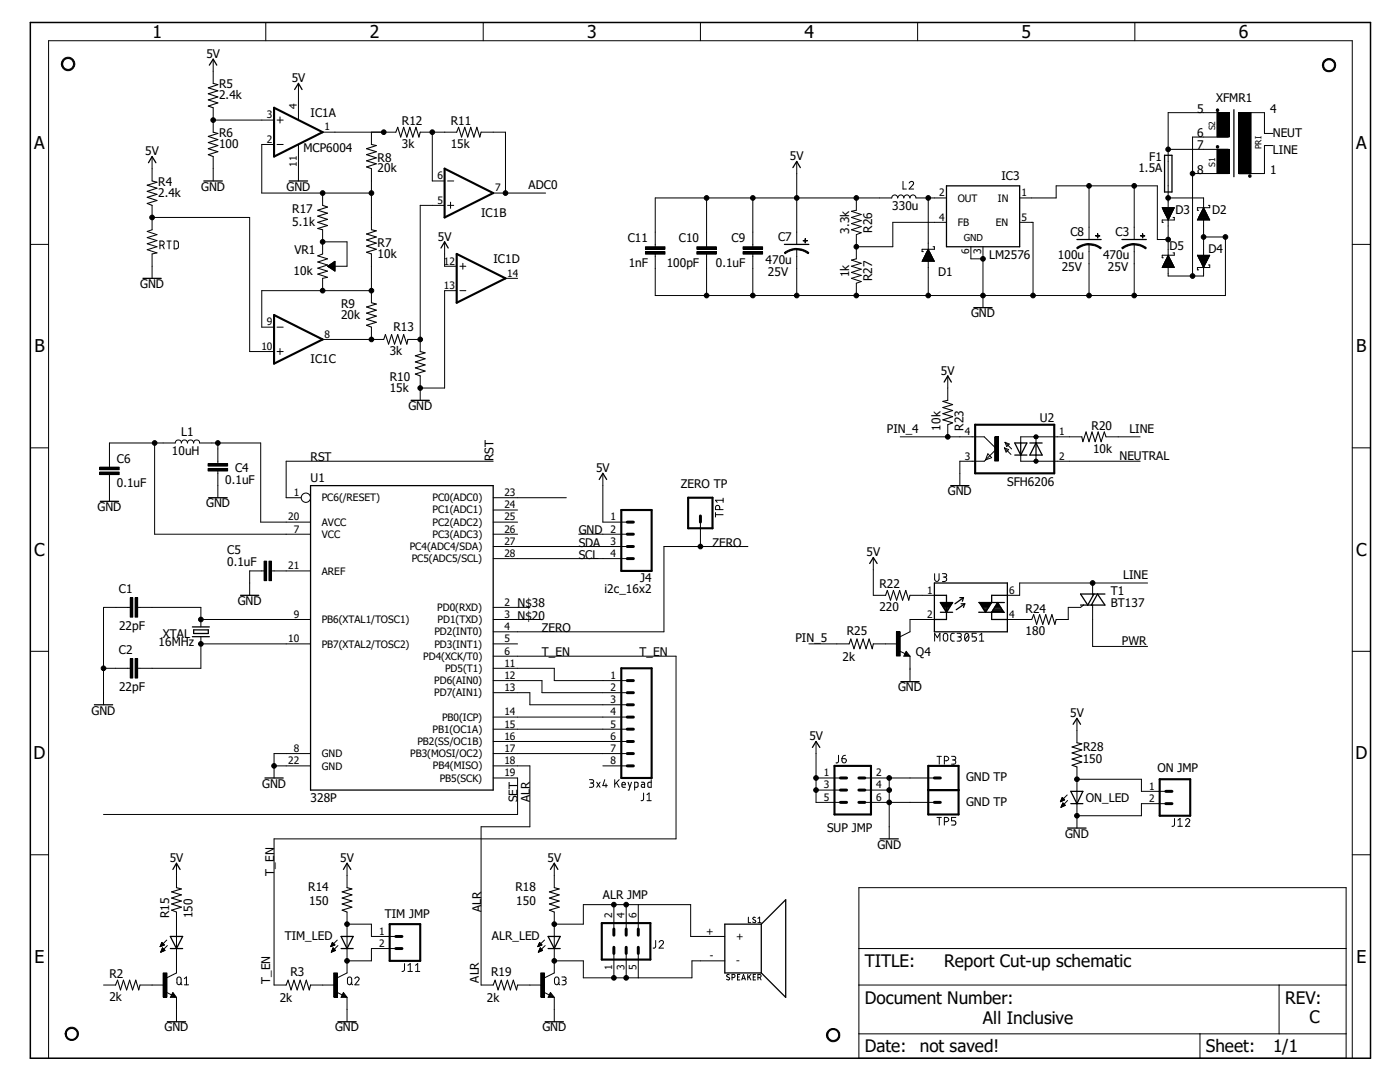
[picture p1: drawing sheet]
<svg xmlns="http://www.w3.org/2000/svg" width="279mm" height="216mm" viewBox="0 0 279 216" stroke-linecap="round" stroke-linejoin="round" font-family="sans-serif">
<path d="M5.5 4.2l268.4 207.5M273.9 4.2l-268.4 207.5" fill="none" stroke="#fff" stroke-width=".2"/>
<g fill="none" stroke="#000" stroke-width=".2">
<path d="M12.6 11.9a1.35 1.35 0 0 1 2.1 .2 1.35 1.35 0 0 1-.7 2 1.35 1.35 0 0 1-1.8-1.3h.3a1.08 1.08 0 0 1 1.4-1.1 1.08 1.08 0 0 1 .5 1.7 1.08 1.08 0 0 1-1.8-.3l-.1-.3h-.3zM42.5 11.8v4.8M53 4.5v3.6M59.6 16.6v7.4M96.4 4.5v3.6M139.8 4.5v3.6M183.1 4.5v3.6M226.5 4.5v3.6M264.2 12.1a1.33 1.33 0 0 1 2.1 .1 1.33 1.33 0 0 1-.7 2.1 1.33 1.33 0 0 1-1.7-1.3h.3a1.11 1.11 0 0 1 1.6-.9 1.11 1.11 0 0 1 .2 1.8 1.11 1.11 0 0 1-1.8-.5v-.4h-.3zM30.4 31.2v4.9M42.5 24h12.2M42.5 21.5v4.9"/>
<path d="M42.5 31.2v4.9M54.7 28.8h-2.5v9.7h21.9M55.3 24h1.2M55.3 28.8h1.2M55.9 23.3v1.3M59.6 28.8v7.3M64.4 26.4h14.6M64.4 38.5v2.5M74.1 26.4v2.4M74.1 33.7v12.1M83.9 26.4h7.2M86.3 26.4v9.7h2.4"/>
<path d="M89.3 36.1h1.3M96 26.4h4.9v12.1M98.4 38.5h10.5M141 39.5v9.7M150.2 39.5v9.7M159 32.2v16.6M170.9 39.5v2.5l-1 .2 2 .6-2 .6 2 .6-2 .6 2 .6-2 .6 2 .6-1 .4v4.8l-1 .3 2 .6-2 .6 2 .6-2 .7 2 .5-2 .6 2 .7-1 .3v2.5M180.2 36.2v1.5h.7M181.4 36.5a.43 .43 0 0 1 .6-.3 .43 .43 0 0 1 .2 .7l-.8 .8h.9M185.3 39.5v10.2M188.9 39.5h-6.1a.59 .59 0 0 0-.6-.6 .59 .59 0 0 0-.6 .6 .61 .61 0 0 0-.6-.6 .61 .61 0 0 0-.6 .6 .61 .61 0 0 0-.6-.6 .61 .61 0 0 0-.6 .6 .59 .59 0 0 0-.6-.6 .59 .59 0 0 0-.6 .6h-47.2v9.7M203.5 39.5h7.3v-2.4h20.2v10.7h2.1"/>
<path d="M217.3 37.1v10.7M226.4 37.1v10.7M233.1 39.5h7.1v1.9M233.1 29.8h12M238 34.6h7.1M242.8 29.1h.4v.4h-.4zM242.8 21.8h.4v.4h-.4zM242.9 22.5h2.4v4.8h-2.4zM242.9 29.8h2.4v4.8h-2.4zM245.1 22.5h-12v18.9M245.1 27.3h-7.1v27.8M247.2 22.5h2.5v12.2h-2.5z"/>
<path d="M247.5 22.5h4.8v4.1h1.7M249.3 34.9h.3v.4h-.3zM254 29h-1.7v5.6h-4.8M6.1 48.8h3.6M30.4 43.4h19.4v26.7h4.9M30.4 41v4.8l-1 .4 1.9 .6-1.9 .6 1.9 .6-1.9 .6 1.9 .6-1.9 .6 1.9 .7-.9 .2v4.8M31.9 48.9h.4a.42 .42 0 0 0 .5-.4 .42 .42 0 0 0-.5-.4h-.4v1.6M32.4 48.9l.4 .8M33.3 48.1h.9M33.7 48.1v1.6M34.8 48.1h.6a1.26 1.26 0 0 1 .2 1.3l-.4 .3h-.4zM64.4 48.3h4.9v4.8h-2.5"/>
<path d="M64.4 45.8v4.9l-1 .4 2 .5-2 .7 2 .6-2 .6 2 .6-2 .6 2 .6-1 .2v2.5M65.4 53.2h1.4M65.4 53.1h1.4M65.5 53.3h1.3M65.6 53h1.2M65.7 53.3h1.1M65.7 52.9h1.1M65.8 53.4h1M65.8 52.8h1M65.9 53.5h.9M66 52.7h.8M66 53.6h.8"/>
<path d="M66.1 52.7h.7M66.2 53.6h.6M66.2 52.6h.6M66.3 53.7h.5M66.3 52.5h.5M66.4 53.8h.4M66.5 52.4h.3M66.5 53.9h.3M66.5 52.3h.3M66.7 54h.1M66.7 52.2h.1M66.8 54.1h.1"/>
<path d="M66.8 52.2h.1M66.8 52.2l-1.4 .9 1.4 1M66.8 52.2v1.9M74.1 58h-21.9v7.3h2.5M74.1 50.7v9.7M88.7 41h-4.8v29.1M88.7 48.3v4.8h2.4M89.3 41h1.3M89.9 40.3v1.3M91.1 58h-2.4v19.4h-4.8M91.8 53.1h1.2M91.8 58h1.2"/>
<path d="M92.4 52.5v1.2M100.9 55.5h2.4M128.8 50.2h3.9v.5h-3.9zM128.8 49.2h3.9v.5h-3.9zM139.1 50.2h3.9v.5h-3.9zM139.1 49.2h3.9v.5h-3.9zM141 50.7v8.3M148.3 50.2h3.9v.5h-3.9zM148.3 49.2h3.9v.5h-3.9zM150.2 50.7v8.3M156.5 50.4a4 4 0 0 1 2.5-.8v.2a3.9 3.9 0 0 0-2.3 .8zM159 49.6a3.5 3.5 0 0 1 2.4 .8l-.1 .2a3.9 3.9 0 0 0-2.3-.8z"/>
<path d="M159 49.7v9.3M160.3 48l.8 .1zM160.7 47.6v.9zM184.1 52.1h2.3M184.1 52h2.3M184.1 51.9h2.3M184.2 51.9h2.1M184.2 51.8h2.1M184.3 51.7h1.9M184.3 51.6h1.9M184.4 51.5h1.7M184.4 51.4h1.7"/>
<path d="M184.5 51.3h1.5M184.5 51.2h1.5M184.6 51.1h1.3M184.6 51h1.3M184.7 50.9h1.1M184.7 50.8h1.1M184.8 50.7h.9M184.8 50.6h.9M184.8 50.5h.8M184.9 50.4h.7M184.9 50.3h.6M185 50.3h.5"/>
<path d="M185 50.2h.5M185 50.1h.4M185.1 50h.3M185.1 50h.2M185.2 49.9h.1M185.2 49.8h.1M185.3 49.7l1.2 2.5h-2.5zM185.3 52.2v6.8M186.2 49.2h.3v.5h-2.5v.5h.3M188.9 44.4h-10.7v4.8h-7.3M193.8 49.2v2.4h2.4M196.2 49.2v12.2"/>
<path d="M203.5 44.4h2.7v14.6M214.9 49.4a4 4 0 0 1 2.4-.8v.3a3.9 3.9 0 0 0-2.3 .8zM217.3 48.6a3.6 3.6 0 0 1 2.5 .8l-.2 .3a3.6 3.6 0 0 0-2.3-.8zM217.3 48.8v10.2M218.7 47l.8 .1zM219 46.7l.1 .8zM223.9 49.4a4 4 0 0 1 2.5-.8v.3a3.9 3.9 0 0 0-2.4 .8zM226.4 48.6a3.5 3.5 0 0 1 2.4 .8l-.2 .3a3.9 3.9 0 0 0-2.2-.8zM226.4 48.8v10.2M227.6 47l.9 .1zM228 46.7l.1 .8zM231.9 53.3h2.4"/>
<path d="M231.9 41.4h2.5l-1.3 2.5zM232 53.3h2.3M232 41.5h2.3M232 53.2h2.3M232 41.6h2.3M232.1 53.1h2.1M232.1 41.7h2.1M232.1 53h2.1M232.1 41.8h2.1M232.2 52.9h1.9M232.2 42h1.9M232.2 41.9h1.9"/>
<path d="M232.2 52.8h1.9M232.2 52.7h1.9M232.2 42.1h1.8M232.3 52.7h1.7M232.3 42.2h1.7M232.3 52.6h1.7M232.3 42.3h1.6M232.4 52.5h1.5M232.4 42.4h1.5M232.4 52.4h1.5M232.4 42.5h1.4M232.5 52.3h1.3"/>
<path d="M232.5 42.5h1.3M232.5 52.2h1.3M232.5 42.6h1.3M232.5 42.7h1.2M232.6 52.1h1.1M232.6 42.8h1.1M232.6 52h1.1M232.6 42.8h1M232.7 51.9h.9M232.7 42.9h.9M232.7 43h.9M232.7 51.8h.9"/>
<path d="M232.7 43.1h.9M232.8 51.7h.7M232.8 43.2h.7M232.8 51.6h.7M232.8 43.3h.7M232.9 51.5h.5M232.9 43.3h.5M232.9 51.4h.5M232.9 43.4h.5M233 51.4h.3M233 51.3h.3M233 43.5h.3"/>
<path d="M233 51.2h.3M233 43.6h.3M233 51.1h.2M233 43.7h.3M233.1 51h.1M233.1 43.8h.1M233.1 50.9l1.3 2.5h-2.5zM233.1 53.4v1.7h7.1v-1.7M233.1 43.9h.1M233.1 43.9v7M234.1 50.5h.3v.4h-2.5v.5h.3M234.1 43.4h.3v.5h-2.5v.5h.3"/>
<path d="M239 50.9h2.4l-1.2 2.5zM239 51h2.4M239 43.9h2.4M239.1 51.1h2.2M239.1 43.8h2.2M239.1 51.2h2.2M239.1 43.7h2.2M239.1 51.3h2.2M239.1 43.6h2.2M239.2 51.4h2M239.2 43.5h2M239.2 43.4h2"/>
<path d="M239.2 43.3h1.9M239.3 51.5h1.8M239.3 43.3h1.8M239.3 51.6h1.8M239.3 43.2h1.7M239.4 51.7h1.6M239.4 43.1h1.6M239.4 51.8h1.6M239.4 43h1.6M239.4 51.9h1.6M239.4 42.9h1.5M239.5 51.9h1.4"/>
<path d="M239.5 42.8h1.4M239.5 52h1.4M239.5 42.8h1.3M239.6 52.1h1.2M239.6 42.7h1.2M239.6 52.2h1.2M239.6 42.6h1.2M239.6 52.2h1.1M239.6 42.5h1.1M239.7 52.3h1M239.7 42.5h1M239.7 52.4h1"/>
<path d="M239.7 42.4h1M239.8 52.5h.8M239.8 42.3h.8M239.8 52.6h.8M239.8 42.2h.8M239.9 52.7h.6M239.9 42.1h.6M239.9 52.8h.6M239.9 42h.6M239.9 52.9h.5M240 53h.4M240 41.9h.4"/>
<path d="M240 53.1h.3M240 41.8h.4M240.1 53.2h.2M240.1 41.7h.2M240.1 53.3h.1M240.1 41.6h.2M240.2 53.3h.1M240.2 41.5h.1M240.2 43.9v7M240.2 41.4l1.2 2.5h-2.4zM240.2 47.3h4.6M241.2 41h.2v.4h-2.4v.6h.2"/>
<path d="M241.2 52.9h.2v.5h-2.4v.4h.2M244.6 47.3v11.7h-113.8v-8.3M269.9 48.8h3.6M55.3 70.1h1.2M55.3 65.3h1.2M55.9 69.6v1.1M64.4 67.7h12.2M74.1 65.3v2.4M81.4 67.7h2.5M83.9 75v4.9M189.1 75v4.9M6.1 89.4h3.6"/>
<path d="M19.9 94.2h3.9v.5h-3.9zM19.9 93.2h3.9v.5h-3.9zM21.8 93.3v-4.9h13.2a.61 .61 0 0 1 .6-.6 .61 .61 0 0 1 .6 .6 .61 .61 0 0 1 .6-.6 .61 .61 0 0 1 .6 .6 .61 .61 0 0 1 .6-.6 .61 .61 0 0 1 .7 .6 .59 .59 0 0 1 .5-.6 .59 .59 0 0 1 .6 .6h12.2v15.8h10M21.8 94.7v5.3M30.9 88.4v18.2h31.1M41.5 93.5h3.9v.5h-3.9zM41.5 92.5h3.9v.5h-3.9zM43.5 88.4v4.1M43.5 94v5.3M98.4 92h-41.3v7.3h3M98.4 99.3h14.6M120.3 94.4v9.8h4.9"/>
<path d="M144.3 99.8h-1.5l.3 .4M144.3 99.4v.8M179.7 87.2h16.7l2.5 2.4-2.5 2.4h-4.8v4.9M189.1 84.8v2.4M197.1 90.6l.8 .7-1.2 .5zM198.5 87.2h.8v4.8h-.8zM200.4 89.4l1.4 1.3M200.4 89.4l.9 .3-.5 .5zM200.6 88.3l.8 .3-.5 .5zM200.6 88.3l1.3 1.3M203.7 90.8v1.2h23.8M206.5 86.9l.3-.2 .3 .2 .1 .3-.1 .3-.3 .1-.3-.1-.2-.3 .5-.1-.5 .1z"/>
<path d="M206.5 91.7l.3-.1 .3 .1 .1 .3-.1 .3-.3 .2-.3-.2-.2-.3h.5h-.5zM206.8 87.2v1.2M206.8 90.8v1.2M215.9 87.2h-12.2v1.2M220.7 87.2h6.8M269.9 89.4h3.6M26 119.3h.5v3.8h-.5zM27 119.3h.5v3.8h-.5zM52.7 112h.5v3.9h-.5zM52.7 113.9h-2.9v4.9M53.7 112h.5v3.9h-.5zM54.2 113.9h7.8"/>
<path d="M98.4 106.6h4.9M98.4 104.2h4.9M98.4 111.5h26.8M98.4 109.1h26.8M98.4 101.8h4.9M115.5 106.6h9.7M139.8 104.2v4.9M142.8 102.7h1.5M142.8 102.3v.9M143.6 101.7v-.4a.42 .42 0 0 0-.4-.5 .42 .42 0 0 0-.4 .5v.4h1.5M149.3 109.1h-16.8v17h-34.1M174.3 111.3v7.5h2.4"/>
<path d="M181.6 118.8h4.9M186.5 114.5v1.1l.1 .2 .4 .2 .3-.2 .1-.2v-1.1M188.1 114.5h.5a.34 .34 0 0 1 .3 .3 .34 .34 0 0 1-.3 .3h-.3M188.5 115.1l.4 .3v.4l-.4 .2h-.4M218.1 116.3v2.5M229 116.3h-25.5v2.5h-2.5M6.1 130h3.6M20.7 133.3h5.3M26 131.4h.5v3.9h-.5zM26 121.2h-5.3v19.4M27 131.4h.5v3.9h-.5zM27.4 121.2h12.7v3.9"/>
<path d="M40.1 127v6.3h-12.7M40.1 128.5h21.9M40.1 123.6h21.9M98.4 121.2h7.3M98.4 133.3h12.2v2.5h14.6M98.4 128.5h4.9M98.4 123.6h9.8M98.4 138.2h7.3v2.4h19.5M98.4 135.8h9.8v2.4h17M98.4 130.9h36.5v36.5h-80.2v29.2h2.4M161.4 128.5h8.1M174.3 128.5h4.9"/>
<path d="M178.9 126.1h.8v4.8h-.8zM179.5 129.9l1.1 .5M180.8 130l.8 .9h-1.2zM181.6 130.9v5.1M186.5 123.6h-4.9v2.5l-1.9 .9M186.5 127.9v-1.5l.6 .9 .5-.9v1.5M188.3 126.6l.4-.2 .4 .2a1.17 1.17 0 0 1-.2 1.3h-.4a1.17 1.17 0 0 1-.2-1.3zM190.5 126.4h-.6l-.2 .3 .1 1.1 .7 .1M191 126.4h.7a.37 .37 0 0 1 .1 .4 .37 .37 0 0 1-.3 .3h-.3M191.4 127.1a.42 .42 0 0 1 .5 .4 .42 .42 0 0 1-.5 .4h-.4M192.7 126.4h.3a.94 .94 0 0 1 0 1.5 .92 .92 0 0 1-.3-1.5zM193.3 126.7l-.7 .9"/>
<path d="M194.9 126.4h-.9v.7h.5a.43 .43 0 0 1 .4 .4 .43 .43 0 0 1-.4 .4h-.5M195.5 127.9h.8M195.5 126.7l.4-.3v1.5M201 123.6h4.9M216.2 120.7l-.6 .5h-2.4v2.4h-2.4M218.1 120.7v8.3h10.9M269.9 130h3.6M54.7 152.8h7.3M62 150.4h-7.3v4.8M98.4 155.2h4.9v7.3h-82.6M98.4 150.4h26.8M98.4 152.8h7.3v12.2h-9.7v31.6h2.4"/>
<path d="M98.4 148h26.8M98.4 145.5h26.8M98.4 143.1h26.8M117.6 155.6h.6a.34 .34 0 0 1 .3 .3 .34 .34 0 0 1-.3 .4h-.4M118.1 156.3a.42 .42 0 0 1 .4 .4 .42 .42 0 0 1-.4 .4h-.5M119.1 156.1l.7 1M119.8 156.1l-.7 1M120.3 152.8h4.9M120.7 155.6l-.4 1.2h.9M120.9 156.4v.7M122.7 155.6v1.5M123 156.2l.6 .9"/>
<path d="M123.6 155.6l-.9 .9M124.1 156.6h.7a.35 .35 0 0 0-.2-.5 .35 .35 0 0 0-.5 .3l.1 .6 .6 .1M125.3 156.1l.4 1M126 156.1l-.5 1.5h-.2M126.7 157.1l.6-.1v-.8l-.6-.1v1.5M128 156.1h.5l.2 .2v.8h-.6v-.6h.6M128.4 158.2v1.2a.38 .38 0 0 1-.5 .4M129.1 159.8h.9M129.1 158.6l.4-.4v1.6M130 155.6v1.5h-.6l-.1-.3v-.6l.7-.1M162.9 157.6h4.8M162.9 155.2h4.8"/>
<path d="M162.9 148v12.1h4.8M167.3 150.7v1.2a.38 .38 0 0 1-.5 .3M168 151.4h.7a.44 .44 0 0 1 0 .8 .44 .44 0 0 1-.7-.4zM168.7 150.7a.66 .66 0 0 0-.7 .7M172.6 157.6h4.9M172.6 155.2h13.9M177.5 155.2v12.2M187 150.9h.9M187.5 150.9v1.6M188.5 151.8h.4a.45 .45 0 0 0 .5-.4 .45 .45 0 0 0-.5-.5h-.4v1.6M189.9 150.9h.5l.3 .2-.1 .5h-.5M190.3 151.6a.42 .42 0 0 1 .5 .5 .42 .42 0 0 1-.5 .4h-.4"/>
<path d="M211.7 159.9h.1M211.7 159.9h.3M211.7 159.8h.4M211.8 159.7h.5M211.8 159.6h.7M211.8 159.5h.6M211.9 159.4h.4M211.9 159.3h.3M211.9 159.3h.2M212 159.2h.1M212.5 159.6l-.5-.5-.4 .9M212.5 159.6l-.9 .4"/>
<path d="M213 158.6l-1.4 1.4M213.1 159.7l-1.3 1.4M214.9 155.5h12.9v2.4h4.9M214.9 143.3v4.9M214.9 153v12.2M6.1 170.6h3.6M35.2 172.3v4.8M69.3 172.3v4.8M110.6 172.3v4.8M171.4 177.1h97.2v34.1h-97.2zM172.6 160.1h13.9M187 163.1h.9"/>
<path d="M187.5 163.1v1.5M188.5 164h.4a.43 .43 0 0 0 .5-.5 .43 .43 0 0 0-.5-.4h-.4v1.5M190.8 163.1h-.9v.7h.5a.43 .43 0 0 1 .4 .4 .43 .43 0 0 1-.4 .4h-.5M211.8 161.1h.1M211.8 161h.2M211.8 160.9h.3M211.8 160.8h.5M211.9 160.7h.6M211.9 160.7h.7M212 160.6h.5M212 160.5h.4M212 160.4h.3"/>
<path d="M212 160.3h.2M212.1 160.2h.1M212.1 160.2l-.3 .9M212.1 160.2l.5 .5-.8 .4M232.7 160.4h-4.9v2.4h-12.9M234.4 163.3v1.2a.38 .38 0 0 1-.5 .4M235.1 164.9h.9M235.1 163.7l.4-.4v1.6M236.6 163.7a.42 .42 0 0 1 .6-.3 .42 .42 0 0 1 .1 .6l-.7 .9h.8M269.9 170.6h3.6M20.7 196.6h2.4M27.9 196.6h4.9"/>
<path d="M32 188.8h.1M32 188.8h.3M32 188.7h.5M32.1 188.6h.6M32.1 190h.1M32.1 188.5h.7M32.1 189.9h.2M32.1 189.8h.4M32.2 188.4h.5M32.2 188.3h.4M32.2 189.7h.5M32.2 188.3h.3"/>
<path d="M32.2 189.7h.7M32.3 188.2h.1M32.3 189.6h.6M32.3 188.1h.1M32.3 189.5h.5M32.3 188l.5 .6-.8 .3zM32.3 189.4h.4M32.3 189.3h.3M32.4 189.2h.1M32.4 189.1h.1M32.4 189.1l-.3 .9M32.4 189.1l.5 .6-.8 .3"/>
<path d="M32.6 194.1h.7v4.9h-.7zM33.1 198l1.2 .5M33.3 187.6l-1.3 1.3M33.4 188.7l-1.3 1.3M34.5 198l.7 1h-1.2zM35.2 182v12.1l-1.9 1M35.2 199v4.9M35.3 195.2a.43 .43 0 0 1 .5-.2 .43 .43 0 0 1 .4 .4v.6a.44 .44 0 0 1-.4 .5 .44 .44 0 0 1-.5-.2zM36 196.2l.3 .3M36.8 196.5h.8M36.8 195.3l.4-.4v1.6M62 196.6h4.8"/>
<path d="M66 188.8h.2M66 188.8h.4M66.1 188.7h.4M66.1 188.6h.7M66.1 190h.1M66.2 188.5h.6M66.2 189.9h.1M66.2 189.8h.3M66.2 188.4h.5M66.2 189.7h.5M66.3 188.3h.3M66.3 188.3h.2"/>
<path d="M66.3 189.7h.6M66.3 188.2h.2M66.3 189.6h.6M66.3 188.1h.1M66.3 189.5h.5M66.3 188l.5 .6-.8 .3zM66.4 189.4h.3M66.4 189.3h.2M66.4 189.2h.1M66.5 189.1h.1M66.5 189.1l-.4 .9M66.5 189.1l.5 .6-.9 .3"/>
<path d="M66.6 194.1h.8v4.9h-.8zM67.1 198l1.2 .5M67.3 187.6l-1.3 1.3M67.4 188.7l-1.3 1.3M68.5 198l.8 1h-1.2zM69.3 184.4h4.8v2.5h4.9M69.3 182v12.1l-2 1M69.3 199v4.9M69.4 195.2a.43 .43 0 0 1 .5-.2 .43 .43 0 0 1 .3 .4v.6a.44 .44 0 0 1-.3 .5 .44 .44 0 0 1-.5-.2zM70 196.2l.4 .3M70.8 195.3a.42 .42 0 0 1 .6-.3 .42 .42 0 0 1 .1 .6l-.7 .9h.9M79 189.3h-4.9v2.4h-4.8"/>
<path d="M80.7 192.3v1.3l-.5 .2M81.4 193.8h.9M81.4 192.6l.5-.3v1.5M82.9 193.8h.9M82.9 192.6l.5-.3v1.5M103.3 196.6h4.9M107.4 188.8h.1M107.4 188.8h.3M107.4 188.7h.5M107.4 188.6h.7M107.4 190h.1M107.5 188.5h.6"/>
<path d="M107.5 189.9h.2M107.5 188.4h.5M107.5 189.8h.4M107.6 188.3h.3M107.6 189.7h.5M107.6 189.7h.6M107.6 189.6h.6M107.7 188.2h.1M107.7 188.1h.1M107.7 189.5h.5M107.7 188l.5 .6-.9 .3zM107.7 189.4h.4"/>
<path d="M107.7 189.3h.3M107.8 189.2h.1M107.8 189.1l-.4 .9M107.8 189.1l.5 .6M107.8 189.1h.1M107.9 194.1h.8v4.9h-.8zM108.3 189.7l-.9 .3M108.5 198l1.1 .5M108.7 187.6l-1.4 1.3M108.8 188.7l-1.4 1.3M109.9 198l.7 1h-1.2zM110.6 184.4h5.8v-3.9h21.4v6.4h6.9"/>
<path d="M110.6 191.7h5.8v3.4h21.7v-3.4h6.6M110.6 182v12.1l-1.9 1M110.6 199v4.9M110.9 195h.4a1.17 1.17 0 0 1 .2 1.3l-.4 .2-.4-.2a1.17 1.17 0 0 1 .2-1.3zM111.4 196.2l.3 .3M112.1 194.9h.5a.34 .34 0 0 1 .4 .4 .34 .34 0 0 1-.4 .3h-.3M112.6 195.6l.3 .2v.5l-.3 .2h-.5M122.5 180.5v4.9M122.5 190.2v4.9M125 180.5v4.9M125 190.2v4.9M127.4 180.5v4.9"/>
<path d="M127.4 190.2v4.9M130.9 187.7v1.1a.38 .38 0 0 1-.6 .4M131.5 188a.43 .43 0 0 1 .6-.3 .43 .43 0 0 1 .2 .6l-.8 .9h.9M145.5 194.5h-.3l-.2 .3 .6 .4v.2l-.2 .1-.4-.1M146.1 195.1l.5-.1v-.5l-.5-.1v1.1M147.2 194.9h.3M147.7 194.4h-.5v1.1h.5M148 195.5l.4-1.1 .4 1.1M148.1 195.3h.6M149.2 194.4v1.1M149.4 183v1.1h.4M149.5 194.9l.4 .6"/>
<path d="M149.9 194.4l-.7 .7M150.3 194.9h.4M150.7 183.1l-.2-.1-.3 .3 .5 .3 .1 .4-.1 .1-.5-.1M150.8 194.4h-.5v1.1h.5M151.3 195.1l.5-.1 .1-.2-.1-.3-.5-.1v1.1M151.3 184.1h.6M151.3 183.3l.3-.3v1.1M151.6 195.1l.3 .4M171.4 189.3h97.2M171.4 196.6h97.2M255.3 196.6v9.7M9.7 211.2v-203.1h260.2v203.1"/>
<path d="M13.3 205.4a1.33 1.33 0 0 1 2.1 .1 1.33 1.33 0 0 1-.7 2.1 1.33 1.33 0 0 1-1.7-1.3h.2a1.11 1.11 0 0 1 1.5-1.1 1.11 1.11 0 0 1 .4 1.8 1.11 1.11 0 0 1-1.8-.3l-.1-.4h-.2zM165.3 205.7a1.35 1.35 0 0 1 2.1 .2 1.35 1.35 0 0 1-.8 2 1.35 1.35 0 0 1-1.7-1.4h.3a1.09 1.09 0 0 1 1.5-1 1.09 1.09 0 0 1 .4 1.8 1.09 1.09 0 0 1-1.8-.4l-.1-.4h-.3zM171.4 206.3h97.2M239.5 206.3v4.9"/>
<circle cx="42.5" cy="24" r=".46"/>
<circle cx="64.4" cy="38.5" r=".46"/>
<circle cx="74.1" cy="38.5" r=".46"/>
<circle cx="76.6" cy="26.4" r=".46"/>
<circle cx="86.3" cy="26.4" r=".46"/>
<circle cx="100.9" cy="38.5" r=".46"/>
<circle cx="141" cy="39.5" r=".46"/>
<circle cx="150.2" cy="39.5" r=".46"/>
<circle cx="159" cy="39.5" r=".46"/>
<circle cx="170.9" cy="39.5" r=".46"/>
<circle cx="185.3" cy="39.5" r=".46"/>
<circle cx="217.3" cy="37.1" r=".46"/>
<circle cx="226.4" cy="37.1" r=".46"/>
<circle cx="233.1" cy="39.5" r=".46"/>
<circle cx="233.1" cy="29.8" r=".46"/>
<circle cx="238" cy="34.6" r=".46"/>
<circle cx="30.4" cy="43.4" r=".46"/>
<circle cx="64.4" cy="58" r=".46"/>
<circle cx="64.4" cy="48.3" r=".46"/>
<circle cx="74.1" cy="58" r=".46"/>
<circle cx="141" cy="59" r=".46"/>
<circle cx="150.2" cy="59" r=".46"/>
<circle cx="159" cy="59" r=".46"/>
<circle cx="170.9" cy="59" r=".46"/>
<circle cx="170.9" cy="49.2" r=".46"/>
<circle cx="185.3" cy="59" r=".46"/>
<circle cx="196.2" cy="59" r=".46"/>
<circle cx="196.2" cy="51.6" r=".46"/>
<circle cx="206.2" cy="59" r=".46"/>
<circle cx="217.3" cy="59" r=".46"/>
<circle cx="226.4" cy="59" r=".46"/>
<circle cx="233.1" cy="47.8" r=".46"/>
<circle cx="238" cy="55.1" r=".46"/>
<circle cx="240.2" cy="47.3" r=".46"/>
<circle cx="244.6" cy="47.3" r=".46"/>
<circle cx="74.1" cy="67.7" r=".46"/>
<circle cx="83.9" cy="67.7" r=".46"/>
<circle cx="83.9" cy="77.4" r=".46"/>
<circle cx="30.9" cy="88.4" r=".46"/>
<circle cx="43.5" cy="88.4" r=".46"/>
<circle cx="61" cy="99.3" r=".93"/>
<circle cx="189.1" cy="87.2" r=".46"/>
<circle cx="139.8" cy="109.1" r=".46"/>
<circle cx="218.1" cy="116.3" r=".46"/>
<circle cx="20.7" cy="133.4" r=".46"/>
<circle cx="40.1" cy="123.6" r=".46"/>
<circle cx="40.1" cy="128.5" r=".46"/>
<circle cx="54.7" cy="152.8" r=".46"/>
<circle cx="162.9" cy="155.2" r=".46"/>
<circle cx="162.9" cy="157.6" r=".46"/>
<circle cx="177.5" cy="157.6" r=".46"/>
<circle cx="177.5" cy="155.2" r=".46"/>
<circle cx="214.9" cy="155.5" r=".46"/>
<circle cx="177.5" cy="160.1" r=".46"/>
<circle cx="214.9" cy="162.8" r=".46"/>
<circle cx="69.3" cy="184.4" r=".46"/>
<circle cx="69.3" cy="191.7" r=".46"/>
<circle cx="110.6" cy="184.4" r=".46"/>
<circle cx="110.6" cy="191.7" r=".46"/>
<circle cx="122.5" cy="195.1" r=".46"/>
<circle cx="122.5" cy="180.5" r=".46"/>
<circle cx="125" cy="180.5" r=".46"/>
<circle cx="125" cy="195.1" r=".46"/>
</g>
<g fill="none" stroke="#000" stroke-width=".25">
<path d="M41.8 13l.7-1.2 .8 1.2M58.8 17.9l.8-1.3 .7 1.3M29.6 32.5l.8-1.3 .7 1.3M40.7 36.1h3.7M57.7 36.1h3.7M158.2 33.4l.8-1.2 .7 1.2M188.9 37.1h14.6v12.1h-14.6zM232.4 31h1.5v7.3h-1.5zM246.3 21.9v13.4M28.5 55.5h3.7M88 49.5l.7-1.2 .8 1.2M156.5 48.8h4.9"/>
<path d="M214.9 47.8h4.9M223.9 47.8h4.9M82 79.9h3.7M188.4 76.2l.7-1.2 .8 1.2M194.4 61.4h3.6M41.7 99.3h3.6M62 96.9h36.4v60.7h-36.4zM119.6 95.7l.7-1.3 .8 1.3M189.7 96.9h3.7M202.5 88.4h2.4l-1.2 2.4zM202.5 90.8h2.4M203.7 88.4v2.4"/>
<path d="M205.5 88.4h2.5M206.8 88.4l1.2 2.4h-2.5zM206.8 88.4v2.4M20 100h3.7M48 118.8h3.6M173.6 112.4l.7-1.1 .7 1.1M186.5 118.8h2.4v4.8h-2.4M186.5 116.3h14.5v9.8h-14.5zM191.6 119.3h.7M192.3 119.3l-1.7 1.2M192.3 119.3l-.2 .7M201 118.8h-3.1v1.4l-1.2 2-1.2-2"/>
<path d="M218.3 118.5l-1.2 2.2-1.5-2.2h4.9M38.4 125.1h3.4M38.4 127h3.4M38.7 125.7h2.9v.7h-2.9zM179.8 136h3.6M180.8 130.4l.2 .3h-.4l.2-.5 .6 .6h-.8M187.7 122.2h2.4M187.7 120.2h2.4l-1.2 2zM187.7 120.3h2.4M187.8 120.4h2.2M187.9 120.6h2M188 120.8h1.7"/>
<path d="M188.1 121h1.6M188.3 121.2h1.2M188.4 121.3h1M188.5 121.5h.8M188.6 121.7h.6M188.7 121.9h.4M188.8 122h.2M191.8 120.5h.7M192.5 120.5l-1.7 1.2M192.5 120.5l-.2 .7M195.3 122.2h5.1M195.3 120.2h5.1"/>
<path d="M195.5 120.3h2.4M195.6 120.4h2.1M195.7 120.6h2M195.8 120.8h1.7M195.9 121h1.5M196 121.2h1.3M196.2 121.3h1M196.3 121.5h.8M196.4 121.7h.6M196.5 121.9h.3M196.6 122h.1M198 122h2.2"/>
<path d="M198.1 121.9h2.1M198.2 121.7h1.8M198.3 121.5h1.6M198.4 121.3h1.4M198.5 121.2h1.2M198.6 121h1M198.8 120.8h.7M198.8 120.6h.5M199 120.4h.2M199.1 120.3h.1M200.3 122.2l-1.2-2-1.2 2v1.4h3.1M215.6 120.7h4.9l-1.5-2.2-1.2 2.2"/>
<path d="M18.8 140.6h3.7M52.9 155.2h3.6M162.1 149.1l.8-1.1 .7 1.1M213.7 157.9h2.4l-1.2 2.5zM214.2 144.5l.7-1.2 .7 1.2M34.5 173.5l.7-1.2 .7 1.2M68.5 173.5l.8-1.2 .7 1.2M109.9 173.5l.7-1.2 .7 1.2M175.6 167.4h3.7M213.1 165.2h3.6M213.7 160.4h2.4M34 189.3h2.4"/>
<path d="M34 186.9h2.4l-1.2 2.4zM34.5 198.5l.1 .3h-.4l.3-.5 .5 .6h-.8M68.1 189.3h2.4M68.1 186.9h2.4l-1.2 2.4zM68.5 198.5l.2 .3h-.4l.2-.5 .5 .6h-.7M109.4 186.9h2.4l-1.2 2.4zM109.4 189.3h2.4M109.9 198.5l.1 .3h-.4l.3-.5 .5 .6h-.8M151.9 184.4h-7.2v9.7h7.2M151.9 184.4v9.7M151.9 184.4l4.9-4.9v19.5l-4.9-4.9M33.4 203.9h3.6"/>
<path d="M67.4 203.9h3.7M108.8 203.9h3.6"/>
</g>
<g fill="#000">
<path d="M12.6 11.9a1.35 1.35 0 0 1 2.1 .2 1.35 1.35 0 0 1-.7 2 1.35 1.35 0 0 1-1.8-1.3h.3a1.08 1.08 0 0 1 1.4-1.1 1.08 1.08 0 0 1 .5 1.7 1.08 1.08 0 0 1-1.8-.3l-.1-.3h-.3z" fill-rule="evenodd"/>
<path d="M264.2 12.1a1.33 1.33 0 0 1 2.1 .1 1.33 1.33 0 0 1-.7 2.1 1.33 1.33 0 0 1-1.7-1.3h.3a1.11 1.11 0 0 1 1.6-.9 1.11 1.11 0 0 1 .2 1.8 1.11 1.11 0 0 1-1.8-.5v-.4h-.3z" fill-rule="evenodd"/>
<path d="M242.8 29.1h.4v.4h-.4z" fill-rule="evenodd"/>
<path d="M242.8 21.8h.4v.4h-.4z" fill-rule="evenodd"/>
<path d="M242.9 22.5h2.4v4.8h-2.4z" fill-rule="evenodd"/>
<path d="M242.9 29.8h2.4v4.8h-2.4z" fill-rule="evenodd"/>
<path d="M247.2 22.5h2.5v12.2h-2.5z" fill-rule="evenodd"/>
<path d="M249.3 34.9h.3v.4h-.3z" fill-rule="evenodd"/>
<path d="M128.8 50.2h3.9v.5h-3.9z" fill-rule="evenodd"/>
<path d="M128.8 49.2h3.9v.5h-3.9z" fill-rule="evenodd"/>
<path d="M139.1 50.2h3.9v.5h-3.9z" fill-rule="evenodd"/>
<path d="M139.1 49.2h3.9v.5h-3.9z" fill-rule="evenodd"/>
<path d="M148.3 50.2h3.9v.5h-3.9z" fill-rule="evenodd"/>
<path d="M148.3 49.2h3.9v.5h-3.9z" fill-rule="evenodd"/>
<path d="M156.5 50.4a4 4 0 0 1 2.5-.8v.2a3.9 3.9 0 0 0-2.3 .8z" fill-rule="evenodd"/>
<path d="M160.3 48l.8 .1z" fill-rule="evenodd"/>
<path d="M160.7 47.6v.9z" fill-rule="evenodd"/>
<path d="M159 49.6a3.5 3.5 0 0 1 2.4 .8l-.1 .2a3.9 3.9 0 0 0-2.3-.8z" fill-rule="evenodd"/>
<path d="M214.9 49.4a4 4 0 0 1 2.4-.8v.3a3.9 3.9 0 0 0-2.3 .8z" fill-rule="evenodd"/>
<path d="M218.7 47l.8 .1z" fill-rule="evenodd"/>
<path d="M219 46.7l.1 .8z" fill-rule="evenodd"/>
<path d="M217.3 48.6a3.6 3.6 0 0 1 2.5 .8l-.2 .3a3.6 3.6 0 0 0-2.3-.8z" fill-rule="evenodd"/>
<path d="M223.9 49.4a4 4 0 0 1 2.5-.8v.3a3.9 3.9 0 0 0-2.4 .8z" fill-rule="evenodd"/>
<path d="M227.6 47l.9 .1z" fill-rule="evenodd"/>
<path d="M228 46.7l.1 .8z" fill-rule="evenodd"/>
<path d="M226.4 48.6a3.5 3.5 0 0 1 2.4 .8l-.2 .3a3.9 3.9 0 0 0-2.2-.8z" fill-rule="evenodd"/>
<path d="M19.9 94.2h3.9v.5h-3.9z" fill-rule="evenodd"/>
<path d="M19.9 93.2h3.9v.5h-3.9z" fill-rule="evenodd"/>
<path d="M41.5 93.5h3.9v.5h-3.9z" fill-rule="evenodd"/>
<path d="M41.5 92.5h3.9v.5h-3.9z" fill-rule="evenodd"/>
<path d="M198.5 87.2h.8v4.8h-.8z" fill-rule="evenodd"/>
<path d="M206.5 86.9l.3-.2 .3 .2 .1 .3-.1 .3-.3 .1-.3-.1-.2-.3 .5-.1-.5 .1z" fill-rule="evenodd"/>
<path d="M206.5 91.7l.3-.1 .3 .1 .1 .3-.1 .3-.3 .2-.3-.2-.2-.3h.5h-.5z" fill-rule="evenodd"/>
<path d="M26 119.3h.5v3.8h-.5z" fill-rule="evenodd"/>
<path d="M27 119.3h.5v3.8h-.5z" fill-rule="evenodd"/>
<path d="M52.7 112h.5v3.9h-.5z" fill-rule="evenodd"/>
<path d="M53.7 112h.5v3.9h-.5z" fill-rule="evenodd"/>
<path d="M26 131.4h.5v3.9h-.5z" fill-rule="evenodd"/>
<path d="M27 131.4h.5v3.9h-.5z" fill-rule="evenodd"/>
<path d="M178.9 126.1h.8v4.8h-.8z" fill-rule="evenodd"/>
<path d="M32.6 194.1h.7v4.9h-.7z" fill-rule="evenodd"/>
<path d="M66.6 194.1h.8v4.9h-.8z" fill-rule="evenodd"/>
<path d="M107.9 194.1h.8v4.9h-.8z" fill-rule="evenodd"/>
<path d="M13.3 205.4a1.33 1.33 0 0 1 2.1 .1 1.33 1.33 0 0 1-.7 2.1 1.33 1.33 0 0 1-1.7-1.3h.2a1.11 1.11 0 0 1 1.5-1.1 1.11 1.11 0 0 1 .4 1.8 1.11 1.11 0 0 1-1.8-.3l-.1-.4h-.2z" fill-rule="evenodd"/>
<path d="M165.3 205.7a1.35 1.35 0 0 1 2.1 .2 1.35 1.35 0 0 1-.8 2 1.35 1.35 0 0 1-1.7-1.4h.3a1.09 1.09 0 0 1 1.5-1 1.09 1.09 0 0 1 .4 1.8 1.09 1.09 0 0 1-1.8-.4l-.1-.4h-.3z" fill-rule="evenodd"/>
<circle cx="42.5" cy="24" r=".46"/>
<circle cx="64.4" cy="38.5" r=".46"/>
<circle cx="74.1" cy="38.5" r=".46"/>
<circle cx="76.6" cy="26.4" r=".46"/>
<circle cx="86.3" cy="26.4" r=".46"/>
<circle cx="100.9" cy="38.5" r=".46"/>
<circle cx="141" cy="39.5" r=".46"/>
<circle cx="150.2" cy="39.5" r=".46"/>
<circle cx="159" cy="39.5" r=".46"/>
<circle cx="170.9" cy="39.5" r=".46"/>
<circle cx="185.3" cy="39.5" r=".46"/>
<circle cx="217.3" cy="37.1" r=".46"/>
<circle cx="226.4" cy="37.1" r=".46"/>
<circle cx="233.1" cy="39.5" r=".46"/>
<circle cx="233.1" cy="29.8" r=".46"/>
<circle cx="238" cy="34.6" r=".46"/>
<circle cx="30.4" cy="43.4" r=".46"/>
<circle cx="64.4" cy="58" r=".46"/>
<circle cx="64.4" cy="48.3" r=".46"/>
<circle cx="74.1" cy="58" r=".46"/>
<circle cx="141" cy="59" r=".46"/>
<circle cx="150.2" cy="59" r=".46"/>
<circle cx="159" cy="59" r=".46"/>
<circle cx="170.9" cy="59" r=".46"/>
<circle cx="170.9" cy="49.2" r=".46"/>
<circle cx="185.3" cy="59" r=".46"/>
<circle cx="196.2" cy="59" r=".46"/>
<circle cx="196.2" cy="51.6" r=".46"/>
<circle cx="206.2" cy="59" r=".46"/>
<circle cx="217.3" cy="59" r=".46"/>
<circle cx="226.4" cy="59" r=".46"/>
<circle cx="233.1" cy="47.8" r=".46"/>
<circle cx="238" cy="55.1" r=".46"/>
<circle cx="240.2" cy="47.3" r=".46"/>
<circle cx="244.6" cy="47.3" r=".46"/>
<circle cx="74.1" cy="67.7" r=".46"/>
<circle cx="83.9" cy="67.7" r=".46"/>
<circle cx="83.9" cy="77.4" r=".46"/>
<circle cx="30.9" cy="88.4" r=".46"/>
<circle cx="43.5" cy="88.4" r=".46"/>
<circle cx="189.1" cy="87.2" r=".46"/>
<circle cx="139.8" cy="109.1" r=".46"/>
<circle cx="218.1" cy="116.3" r=".46"/>
<circle cx="20.7" cy="133.4" r=".46"/>
<circle cx="40.1" cy="123.6" r=".46"/>
<circle cx="40.1" cy="128.5" r=".46"/>
<circle cx="54.7" cy="152.8" r=".46"/>
<circle cx="162.9" cy="155.2" r=".46"/>
<circle cx="162.9" cy="157.6" r=".46"/>
<circle cx="177.5" cy="157.6" r=".46"/>
<circle cx="177.5" cy="155.2" r=".46"/>
<circle cx="214.9" cy="155.5" r=".46"/>
<circle cx="177.5" cy="160.1" r=".46"/>
<circle cx="214.9" cy="162.8" r=".46"/>
<circle cx="69.3" cy="184.4" r=".46"/>
<circle cx="69.3" cy="191.7" r=".46"/>
<circle cx="110.6" cy="184.4" r=".46"/>
<circle cx="110.6" cy="191.7" r=".46"/>
<circle cx="122.5" cy="195.1" r=".46"/>
<circle cx="122.5" cy="180.5" r=".46"/>
<circle cx="125" cy="180.5" r=".46"/>
<circle cx="125" cy="195.1" r=".46"/>
</g>
<g fill="none" stroke="#000" stroke-width=".42">
<path d="M54.7 21.5l9.7 4.9-9.7 4.8zM88.7 33.7l9.7 4.8-9.7 4.9zM91.1 50.7l9.8 4.8-9.8 4.9zM54.7 62.9l9.7 4.8-9.7 4.9zM137.3 99.3h4.9v6.1h-4.9zM194.6 84.8h15.8v9.6h-15.8zM124 101.8h6v12.1h-6zM124 133.3h6v21.9h-6zM166.5 152.8h7.3v9.7h-7.3zM185.3 152.8h6v9.7h-6zM185.3 157.6h6M231.4 155.5h6.1v7.3h-6.1z"/>
<path d="M77.8 184.4h6.1v7.3h-6.1zM120.1 184.2h9.7v7.3h-9.7z"/>
</g>
<g fill="none" stroke="#000" stroke-width=".21">
<path d="M42.5 16.6l1 .3-1.9 .6 1.9 .6-1.9 .6 1.9 .6-1.9 .6 1.9 .6-1.9 .7 .9 .3M30.4 36.1l.9 .3-1.9 .6 1.9 .5-1.9 .7 1.9 .6-1.9 .6 1.9 .6-1.9 .6 1 .4M42.5 26.4l1 .2-1.9 .6 1.9 .7-1.9 .5 1.9 .6-1.9 .7 1.9 .6-1.9 .6 .9 .3M74.1 28.8l1 .2-1.9 .7 1.9 .6-1.9 .6 1.9 .6-1.9 .6 1.9 .6-1.9 .6 .9 .4M79 26.4l.4-1 .6 1.9 .6-1.9 .6 1.9 .6-1.9 .6 1.9 .6-1.9 .6 1.9 .3-.9M91.1 26.4l.4-1 .6 1.9 .7-1.9 .5 1.9 .6-1.9 .7 1.9 .6-1.9 .6 1.9 .2-.9M64.4 41l1 .3-2 .7 2 .5-2 .6 2 .7-2 .6 2 .6-2 .6 1 .2M74.1 45.8l1 .3-1.9 .6 1.9 .6-1.9 .6 1.9 .6-1.9 .6 1.9 .6-1.9 .6 .9 .4M74.1 60.4l1 .3-1.9 .6 1.9 .6-1.9 .6 1.9 .6-1.9 .6 1.9 .6-1.9 .6 .9 .4M76.6 67.7l.3-.9 .7 1.9 .5-1.9 .6 1.9 .7-1.9 .6 1.9 .6-1.9 .6 1.9 .2-1M83.9 70.1l.9 .3-1.9 .6 1.9 .6-1.9 .6 1.9 .6-1.9 .6 1.9 .6-1.9 .6 1 .4M189.1 79.9l-.9 .2 1.9 .6-1.9 .6 1.9 .6-1.9 .6 1.9 .6-1.9 .7 1.9 .6-1 .4"/>
<path d="M215.9 87.2l.2 .9 .6-1.9 .6 1.9 .6-1.9 .7 1.9 .6-1.9 .6 1.9 .6-1.9 .3 1M176.7 118.8l.4-1 .6 2 .6-2 .6 2 .6-2 .6 2 .7-2 .6 2 .2-1M169.5 128.5l.3-1 .6 2 .6-2 .6 2 .7-2 .5 2 .6-2 .7 2 .2-1M205.9 123.6l.4-1 .6 2 .6-2 .6 2 .6-2 .6 2 .6-2 .6 2 .3-1M214.9 148.2l1 .2-1.9 .7 1.9 .5-1.9 .6 1.9 .7-1.9 .6 1.9 .6-1.9 .6 .9 .3M35.2 177.1l1 .3-2 .6 2 .6-2 .6 2 .6-2 .6 2 .6-2 .6 1 .4M69.3 177.1l.9 .3-1.9 .6 1.9 .6-1.9 .6 1.9 .6-1.9 .6 1.9 .6-1.9 .6 1 .4M110.6 177.1l1 .3-2 .6 2 .6-2 .6 2 .6-2 .6 2 .6-2 .6 1 .4M23.1 196.6l.4-1 .5 1.9 .6-1.9 .7 1.9 .6-1.9 .6 1.9 .6-1.9 .6 1.9 .2-.9M57.1 196.6l.4-1 .6 1.9 .6-1.9 .6 1.9 .6-1.9 .6 1.9 .6-1.9 .6 1.9 .3-.9M98.4 196.6l.4-1 .6 1.9 .6-1.9 .6 1.9 .7-1.9 .6 1.9 .5-1.9 .7 1.9 .2-.9"/>
</g>
<path d="M6.1 4.5h267.4v206.7h-267.4z" fill="none" stroke="#000" stroke-width=".3"/>
<g fill="none" stroke="#000" stroke-width=".59">
<path d="M125.2 109.1h1.2M125.2 106.6h1.2M125.2 104.2h1.2M125.2 111.5h1.2M139.8 103v1.2M125.2 138.2h1.2M125.2 135.8h1.2M125.2 140.6h1.2M125.2 145.5h1.2M125.2 143.1h1.2M125.2 148h1.2M125.2 150.4h1.2"/>
<path d="M125.2 152.8h1.2M167.7 157.6h1.3M167.7 155.2h1.3M171.4 157.6h1.2M171.4 155.2h1.2M186.5 155.2h1.2M232.7 157.9h1.2M167.7 160.1h1.3M171.4 160.1h1.2M186.5 160.1h1.2M232.7 160.4h1.2M79 189.3h1.2"/>
<path d="M79 186.9h1.2M122.5 185.4v1.2M122.5 189v1.2M125 185.4v1.2M125 189v1.2M127.4 185.4v1.2M127.4 189v1.2"/>
</g>
<g font-size="3.5">
<text x="30.4" y="7.5">1</text>
<text x="73.8" y="7.5">2</text>
<text x="117.2" y="7.5">3</text>
<text x="160.5" y="7.5">4</text>
<text x="203.9" y="7.5">5</text>
<text x="247.2" y="7.5">6</text>
<text x="6.8" y="29.7">A</text>
<text x="270.6" y="29.7">A</text>
<text x="6.9" y="70.3">B</text>
<text x="270.7" y="70.3">B</text>
<text x="6.8" y="110.9">C</text>
<text x="270.6" y="110.9">C</text>
<text x="6.7" y="151.5">D</text>
<text x="270.5" y="151.5">D</text>
<text x="6.9" y="192.1">E</text>
<text x="270.7" y="192.1">E</text>
</g>
<g font-size="3.4">
<text x="172.6" y="192.9">TITLE:</text>
<text x="188.4" y="192.9">Report Cut-up schematic</text>
<text x="172.6" y="200.2">Document Number:</text>
<text x="256.5" y="200.2">REV:</text>
<text x="172.6" y="209.9">Date:</text>
<text x="183.6" y="209.9">not saved!</text>
<text x="196.2" y="204.3">All Inclusive</text>
<text x="240.7" y="209.9">Sheet:</text>
<text x="254.1" y="209.9">1/1</text>
<text x="261.4" y="204.1">C</text>
</g>
<g font-size="2.4">
<text x="41.2" y="11.6">5V</text>
<text x="43.7" y="17.7">R5</text>
<text x="58.2" y="16.4">5V</text>
<text x="43.7" y="19.8">2.4k</text>
<text x="62" y="23.3">IC1A</text>
<text x="238.9" y="22.5">5</text>
<text x="242.7" y="20.3">XFMR1</text>
<text x="253.5" y="22.5">4</text>
<text x="43.7" y="29.5">100</text>
<text x="43.7" y="27.4">R6</text>
<text x="80.2" y="29.5">3k</text>
<text x="80.2" y="24.9">R12</text>
<text x="90" y="29.5">15k</text>
<text x="90" y="24.9">R11</text>
<text x="238.9" y="27.3">6</text>
<text x="238.9" y="29.8">7</text>
<text x="254" y="27.3">NEUT</text>
<text x="29" y="31">5V</text>
<text x="60.5" y="30.3">MCP6004</text>
<text x="75.4" y="34.4">20k</text>
<text x="75.4" y="32.3">R8</text>
<text x="157.7" y="32">5V</text>
<text x="199.9" y="35.9">IC3</text>
<text x="227.2" y="34.4">1.5A</text>
<text x="229.4" y="32.2">F1</text>
<text x="238.9" y="34.6">8</text>
<text x="253.5" y="34.6">1</text>
<text x="254" y="30.7">LINE</text>
<text x="31.6" y="39.3">2.4k</text>
<text x="31.6" y="37.1">R4</text>
<text x="40.2" y="38.1">GND</text>
<text x="57.2" y="38.1">GND</text>
<text x="105.5" y="37.8">ADC0</text>
<text x="178.1" y="42">330u</text>
<text x="58.3" y="45.1">5.1k</text>
<text x="58.3" y="42.4">R17</text>
<text x="96" y="43.3">IC1B</text>
<text x="169.5" y="46.6" transform="rotate(-90 169.5 46.6)">3.3k</text>
<text x="174.1" y="46.4" transform="rotate(-90 174.1 46.4)">R26</text>
<text x="213.6" y="47.2">C8</text>
<text x="222.6" y="47.2">C3</text>
<text x="234.6" y="42.7">D3</text>
<text x="241.9" y="42.7">D2</text>
<text x="58.8" y="50.7">VR1</text>
<text x="75.4" y="51.4">10k</text>
<text x="75.4" y="49.3">R7</text>
<text x="87.4" y="48">5V</text>
<text x="98.5" y="52.5">IC1D</text>
<text x="125.3" y="48.4">C11</text>
<text x="125.5" y="53.3">1nF</text>
<text x="133.1" y="53.3">100pF</text>
<text x="135.5" y="48.4">C10</text>
<text x="142.9" y="53.3">0.1uF</text>
<text x="146" y="48.4">C9</text>
<text x="152.8" y="52.7">470u</text>
<text x="155.3" y="48.1">C7</text>
<text x="197.4" y="51.6">LM2576</text>
<text x="211.1" y="51.8">100u</text>
<text x="220.1" y="51.8">470u</text>
<text x="233.4" y="50">D5</text>
<text x="241.2" y="50.5">D4</text>
<text x="28" y="57.5">GND</text>
<text x="58.6" y="54.8">10k</text>
<text x="153.2" y="55.1">25V</text>
<text x="169.5" y="55.3" transform="rotate(-90 169.5 55.3)">1k</text>
<text x="174.1" y="56.1" transform="rotate(-90 174.1 56.1)">R27</text>
<text x="187.2" y="55.1">D1</text>
<text x="211.9" y="54.1">25V</text>
<text x="221.1" y="54.1">25V</text>
<text x="68.1" y="63.6">20k</text>
<text x="68.1" y="61.4">R9</text>
<text x="78.5" y="66">R13</text>
<text x="193.8" y="63.3">GND</text>
<text x="77.8" y="70.9">3k</text>
<text x="62" y="72.4">IC1C</text>
<text x="77.8" y="76">R10</text>
<text x="187.8" y="74.8">5V</text>
<text x="77.8" y="78.1">15k</text>
<text x="81.5" y="81.8">GND</text>
<text x="36.2" y="86.9">L1</text>
<text x="177" y="86.4">PIN_4</text>
<text x="187.7" y="85.9" transform="rotate(-90 187.7 85.9)">10k</text>
<text x="192.3" y="85.9" transform="rotate(-90 192.3 85.9)">R23</text>
<text x="207.5" y="84.1">U2</text>
<text x="217.8" y="85.7">R20</text>
<text x="225.4" y="86.4">LINE</text>
<text x="23.3" y="92.4">C6</text>
<text x="34.3" y="90.8">10uH</text>
<text x="46.9" y="94.1">C4</text>
<text x="62" y="92">RST</text>
<text x="98.5" y="92" transform="rotate(-90 98.5 92)">RST</text>
<text x="119" y="94.2">5V</text>
<text x="218.1" y="90.3">10k</text>
<text x="223.4" y="91.8">NEUTRAL</text>
<text x="19.5" y="102">GND</text>
<text x="23.3" y="97.2">0.1uF</text>
<text x="41.1" y="101.3">GND</text>
<text x="45" y="96.5">0.1uF</text>
<text x="62" y="96.1">U1</text>
<text x="135.9" y="97.4">ZERO TP</text>
<text x="189.2" y="98.8">GND</text>
<text x="201" y="96.9">SFH6206</text>
<text x="115.5" y="106.6">GND</text>
<text x="45.3" y="112.9">0.1uF</text>
<text x="45.3" y="110.5">C5</text>
<text x="115.5" y="111.5">SCL</text>
<text x="115.5" y="109.1">SDA</text>
<text x="142.2" y="109.1">ZERO</text>
<text x="172.9" y="111">5V</text>
<text x="23.7" y="118.4">C1</text>
<text x="120.7" y="118.3">i2c_16x2</text>
<text x="127.8" y="116.1">J4</text>
<text x="175.5" y="117.3">R22</text>
<text x="221.7" y="118.8">T1</text>
<text x="224.2" y="115.6">LINE</text>
<text x="23.7" y="125.7">22pF</text>
<text x="47.5" y="120.7">GND</text>
<text x="103.3" y="123.6">N$20</text>
<text x="103.3" y="121.2">N$38</text>
<text x="175.5" y="121.9">220</text>
<text x="204.7" y="122.2">R24</text>
<text x="221.7" y="121.2">BT137</text>
<text x="23.7" y="130.6">C2</text>
<text x="31.7" y="129">16MHz</text>
<text x="32.5" y="127.3">XTAL</text>
<text x="108.2" y="130.9">T_EN</text>
<text x="108.2" y="126.1">ZERO</text>
<text x="127.6" y="130.9">T_EN</text>
<text x="158.8" y="128">PIN_5</text>
<text x="168.1" y="131.9">2k</text>
<text x="169" y="126.7">R25</text>
<text x="182.8" y="130.9">Q4</text>
<text x="204.7" y="126.8">180</text>
<text x="223.9" y="128.7">PWR</text>
<text x="23.7" y="137.8">22pF</text>
<text x="179.2" y="138">GND</text>
<text x="18.3" y="142.6">GND</text>
<text x="213.6" y="143.1">5V</text>
<text x="161.5" y="147.7">5V</text>
<text x="216.2" y="149.9">R28</text>
<text x="192.8" y="155.7">GND TP</text>
<text x="216.1" y="152.3">150</text>
<text x="231" y="154">ON JMP</text>
<text x="52.3" y="157.2">GND</text>
<text x="62" y="160.1">328P</text>
<text x="103.3" y="160.1" transform="rotate(-90 103.3 160.1)">SET</text>
<text x="105.7" y="160.1" transform="rotate(-90 105.7 160.1)">ALR</text>
<text x="192.8" y="160.8">GND TP</text>
<text x="216.7" y="160.1">ON_LED</text>
<text x="165.1" y="165.9">SUP JMP</text>
<text x="212.6" y="167.1">GND</text>
<text x="33.9" y="172">5V</text>
<text x="67.9" y="172">5V</text>
<text x="109.3" y="172">5V</text>
<text x="175.1" y="169.3">GND</text>
<text x="54.7" y="174.7" transform="rotate(-90 54.7 174.7)">T_EN</text>
<text x="61.5" y="177.8">R14</text>
<text x="102.9" y="177.8">R18</text>
<text x="120.3" y="179.3">ALR JMP</text>
<text x="33.8" y="183.2" transform="rotate(-90 33.8 183.2)">R15</text>
<text x="38.4" y="183.2" transform="rotate(-90 38.4 183.2)">150</text>
<text x="61.7" y="180.5">150</text>
<text x="76.8" y="183.2">TIM JMP</text>
<text x="96" y="182" transform="rotate(-90 96 182)">ALR</text>
<text x="103" y="180.5">150</text>
<text x="56.8" y="187.6">TIM_LED</text>
<text x="98.2" y="187.6">ALR_LED</text>
<text x="21.8" y="195.2">R2</text>
<text x="53.9" y="196.3" transform="rotate(-90 53.9 196.3)">T_EN</text>
<text x="58" y="194.8">R3</text>
<text x="95.5" y="196.1" transform="rotate(-90 95.5 196.1)">ALR</text>
<text x="98" y="194.8">R19</text>
<text x="21.8" y="199.7">2k</text>
<text x="55.8" y="200">2k</text>
<text x="97.2" y="200">2k</text>
<text x="32.9" y="205.8">GND</text>
<text x="66.9" y="205.8">GND</text>
<text x="108.2" y="205.8">GND</text>
</g>
<g font-size="2">
<text x="53.3" y="23.6">3</text>
<text x="59.2" y="21.7" transform="rotate(-90 59.2 21.7)">4</text>
<text x="53.3" y="28.5">2</text>
<text x="64.7" y="26">1</text>
<text x="59.2" y="33.2" transform="rotate(-90 59.2 33.2)">11</text>
<text x="87.3" y="35.8">6</text>
<text x="87.3" y="40.6">5</text>
<text x="98.8" y="38.2">7</text>
<text x="187.5" y="39.2">2</text>
<text x="191.1" y="40.2">OUT</text>
<text x="199.1" y="40.3">IN</text>
<text x="203.8" y="39.2">1</text>
<text x="187.5" y="44">4</text>
<text x="191.1" y="45.1">FB</text>
<text x="198.8" y="45.1">EN</text>
<text x="203.8" y="44">5</text>
<text x="88.6" y="52.8">12</text>
<text x="193.4" y="50.7" transform="rotate(-90 193.4 50.7)">6</text>
<text x="195.8" y="50.7" transform="rotate(-90 195.8 50.7)">3</text>
<text x="88.6" y="57.7">13</text>
<text x="101.2" y="55.2">14</text>
<text x="53.3" y="64.9">9</text>
<text x="52.2" y="69.8">10</text>
<text x="64.7" y="67.4">8</text>
<text x="192.6" y="86.8">4</text>
<text x="211.4" y="86.8">1</text>
<text x="192.6" y="91.7">3</text>
<text x="211.4" y="91.7">2</text>
<text x="58.6" y="99">1</text>
<text x="64.2" y="100">PC6(/RESET)</text>
<text x="86.3" y="100">PC0(ADC0)</text>
<text x="100.7" y="101.4">24</text>
<text x="100.7" y="99">23</text>
<text x="57.5" y="103.8">20</text>
<text x="58.6" y="106.3">7</text>
<text x="64.2" y="107.4">VCC</text>
<text x="64.2" y="104.9">AVCC</text>
<text x="86.3" y="107.3">PC3(ADC3)</text>
<text x="86.3" y="104.9">PC2(ADC2)</text>
<text x="86.3" y="102.4">PC1(ADC1)</text>
<text x="100.7" y="106.3">26</text>
<text x="100.7" y="103.8">25</text>
<text x="121.8" y="103.8">1</text>
<text x="121.8" y="106.3">2</text>
<text x="57.5" y="113.6">21</text>
<text x="81.8" y="109.8">PC4(ADC4/SDA)</text>
<text x="82.2" y="112.2">PC5(ADC5/SCL)</text>
<text x="100.7" y="111.1">28</text>
<text x="100.7" y="108.7">27</text>
<text x="121.8" y="108.7">3</text>
<text x="121.8" y="111.1">4</text>
<text x="64.2" y="114.6">AREF</text>
<text x="185" y="118.5">1</text>
<text x="201.4" y="118.5">6</text>
<text x="58.6" y="123.3">9</text>
<text x="64.2" y="124.4">PB6(XTAL1/TOSC1)</text>
<text x="87.3" y="121.9">PD0(RXD)</text>
<text x="87.3" y="124.3">PD1(TXD)</text>
<text x="100.7" y="125.7">4</text>
<text x="100.7" y="123.3">3</text>
<text x="100.7" y="120.9">2</text>
<text x="185" y="123.3">2</text>
<text x="201.4" y="123.3">4</text>
<text x="57.5" y="128.1">10</text>
<text x="64.2" y="129.2">PB7(XTAL2/TOSC2)</text>
<text x="84.5" y="131.7">PD4(XCK/T0)</text>
<text x="86.7" y="129.2">PD3(INT1)</text>
<text x="86.7" y="126.8">PD2(INT0)</text>
<text x="100.7" y="130.6">6</text>
<text x="100.7" y="128.1">5</text>
<text x="86.7" y="136.5">PD6(AIN0)</text>
<text x="88.8" y="134.1">PD5(T1)</text>
<text x="100.7" y="137.9">13</text>
<text x="100.7" y="135.5">12</text>
<text x="100.7" y="133">11</text>
<text x="121.8" y="135.5">1</text>
<text x="121.8" y="137.9">2</text>
<text x="86.7" y="138.9">PD7(AIN1)</text>
<text x="88.2" y="143.8">PB0(ICP)</text>
<text x="100.7" y="142.8">14</text>
<text x="121.8" y="140.3">3</text>
<text x="121.8" y="142.8">4</text>
<text x="83.3" y="148.7">PB2(SS/OC1B)</text>
<text x="86.3" y="146.2">PB1(OC1A)</text>
<text x="100.7" y="147.6">16</text>
<text x="100.7" y="145.2">15</text>
<text x="121.8" y="145.2">5</text>
<text x="121.8" y="147.6">6</text>
<text x="57.5" y="152.5">22</text>
<text x="58.6" y="150">8</text>
<text x="64.2" y="151.1">GND</text>
<text x="64.2" y="153.5">GND</text>
<text x="81.9" y="151.1">PB3(MOSI/OC2)</text>
<text x="86.4" y="153.5">PB4(MISO)</text>
<text x="87.8" y="156">PB5(SCK)</text>
<text x="100.7" y="154.9">19</text>
<text x="100.7" y="152.5">18</text>
<text x="100.7" y="150">17</text>
<text x="121.8" y="150">7</text>
<text x="121.8" y="152.5">8</text>
<text x="164.4" y="154.9">1</text>
<text x="174.8" y="154.9">2</text>
<text x="164.4" y="157.3">3</text>
<text x="164.4" y="159.8">5</text>
<text x="174.8" y="157.3">4</text>
<text x="174.9" y="159.8">6</text>
<text x="229.3" y="157.6">1</text>
<text x="229.3" y="160">2</text>
<text x="122.2" y="183.1" transform="rotate(-90 122.2 183.1)">2</text>
<text x="124.6" y="183.1" transform="rotate(-90 124.6 183.1)">4</text>
<text x="127" y="183.1" transform="rotate(-90 127 183.1)">6</text>
<text x="75.7" y="186.5">1</text>
<text x="75.7" y="188.9">2</text>
<text x="140.9" y="186.5">+</text>
<text x="141.7" y="191.4">-</text>
<text x="146.9" y="187.6">+</text>
<text x="122.2" y="193.6" transform="rotate(-90 122.2 193.6)">1</text>
<text x="124.6" y="193.6" transform="rotate(-90 124.6 193.6)">3</text>
<text x="127" y="193.6" transform="rotate(-90 127 193.6)">5</text>
<text x="146.9" y="192.5">-</text>
</g>
<text font-size="1.9" x="192.3" y="48">GND</text>
<g font-size="1.7">
<text x="242.5" y="26" transform="rotate(-90 242.5 26)">S2</text>
<text x="251.8" y="29.8" transform="rotate(-90 251.8 29.8)">PRI</text>
<text x="242.5" y="33.3" transform="rotate(-90 242.5 33.3)">S1</text>
</g>
</svg>
